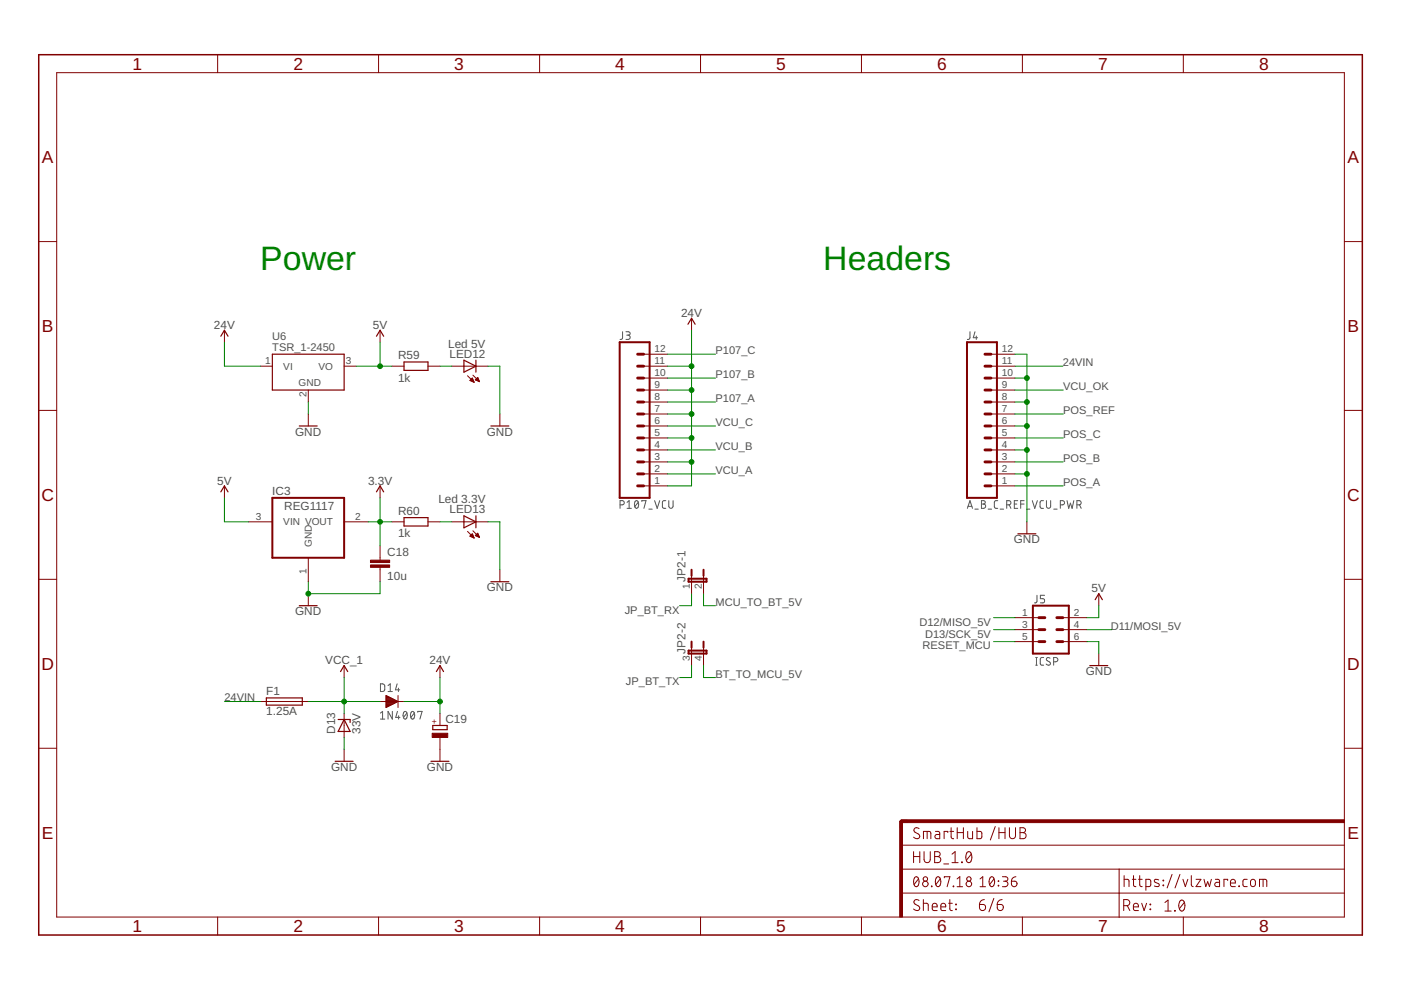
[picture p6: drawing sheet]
<svg xmlns="http://www.w3.org/2000/svg" width="297mm" height="210mm" viewBox="0 0 297 210" stroke-linecap="round" stroke-linejoin="round" font-family="sans-serif">
<g fill="none" stroke="#505050" stroke-width=".21">
<path d="M132 70.3v1.4l-.2 .2-.3 .1M132.7 70.3h.5a.36 .36 0 0 1 .4 .4 .36 .36 0 0 1-.4 .4h-.3M133.2 71.1a.46 .46 0 0 1 .4 .4 .46 .46 0 0 1-.4 .5h-.5M205.7 70.3l-.1 1.4-.2 .2-.3 .1M206.7 70.3l-.3 1.3h.9M207 71.2v.8M131.5 107h.4a.44 .44 0 0 0 .5-.4 .44 .44 0 0 0-.5-.4h-.4v1.6M132.9 106.5l.5-.3v1.6M132.9 107.8h1M134.7 106.3l.3-.1a.97 .97 0 0 1 0 1.6 1.03 1.03 0 0 1-.3-1.5zM135.3 106.5l-.7 .9M136.1 106.3v-.1h.9l-.5 1.6"/>
<path d="M137.6 107.9h.7M138.8 106.2l.5 1.6 .6-1.6M141.2 106.2h-.5l-.3 .3 .1 1 .3 .3h.4M141.8 106.2v1.1a.46 .46 0 0 0 .5 .5 .46 .46 0 0 0 .4-.5v-1.1M205.1 107.8l.6-1.6 .5 1.6M205.2 107.4h.9M206.7 107.9h.7M208.1 106.2h.4a.36 .36 0 0 1 .4 .3 .36 .36 0 0 1-.4 .4 .46 .46 0 0 1 .5 .4 .46 .46 0 0 1-.5 .5h-.4zM208.1 106.9h.4M209.5 107.9h.7M211.5 106.2h-.5l-.2 .3v1l.2 .2 .5 .1M212 107.9h.8"/>
<path d="M213.4 107h.5a.44 .44 0 0 0 .4-.4 .44 .44 0 0 0-.4-.4h-.5v1.6M214 107l.3 .8M215.1 106.9h.5M215.8 106.2h-.7v1.6h.7M216.4 106.9h.7M217.1 106.2h-.7v1.6M217.6 107.9h.8M218.9 106.2l.5 1.6 .5-1.6M221.2 106.2h-.5l-.2 .3v1l.2 .2 .5 .1M221.9 106.2v1.1a.44 .44 0 0 0 .4 .5 .44 .44 0 0 0 .5-.5v-1.1M223.4 107.9h.7M224.8 107h.5a.44 .44 0 0 0 .4-.4 .44 .44 0 0 0-.4-.4h-.5v1.6"/>
<path d="M226.2 106.2l.4 1.6 .3-1.1 .4 1.1 .4-1.6M228.3 107h.5a.44 .44 0 0 0 .4-.4 .44 .44 0 0 0-.4-.4h-.5v1.6M228.9 107l.3 .8M219.6 139.4h.3M219.8 139.4v1.6M219.9 126.2l-.1 1.4-.5 .2M221.3 139.4h-.5l-.2 .4v1l.2 .2h.5M221.5 126.2h-.9v.7h.5a.45 .45 0 0 1 .4 .5 .45 .45 0 0 1-.4 .4h-.5M222.6 139.6l-.2-.2a.37 .37 0 0 0-.5 .2 .37 .37 0 0 0 .1 .5l.5 .3a.38 .38 0 0 1 .2 .5 .38 .38 0 0 1-.6 .1l-.3-.2M80.7 145h.6l.2 .3 .1 .9-.3 .4h-.6zM80.7 151.2l.4-.4v1.7M80.7 152.5h.9"/>
<path d="M82.3 146.6h.9M82.3 145.4l.4-.4v1.6M83.2 150.8v1.7l-.9-1.7v1.7M84.2 145l-.4 1.3h1M84.3 150.8l-.4 1.3h.9M84.5 145.9v.7M84.5 151.7v.8M85.7 150.9l.2-.1a.97 .97 0 0 1 0 1.7 1.02 1.02 0 0 1-.2-1.6zM86.3 151.2l-.7 .9M87.2 150.9l.3-.1a.97 .97 0 0 1 0 1.7 1.02 1.02 0 0 1-.3-1.6zM87.8 151.2l-.7 .9M88.6 151v-.2h.9l-.5 1.7"/>
<path d="M219.6 141h.3M223.4 140.3h.4a.46 .46 0 0 0 .5-.4 .46 .46 0 0 0-.5-.5h-.4v1.6"/>
</g>
<g fill="none" stroke="#800000" stroke-width=".25">
<path d="M46.8 71.3l.8-1.3 .7 1.3M57.7 75.1h15.3v7.6h-15.3zM79.8 71.3l.8-1.3 .7 1.3M85.7 76.8h5v1.7h-5zM98.4 76.4l2.5 1.2-2.5 1.3zM100.9 76.4v2.5M145.9 68.7l.7-1.2 .8 1.2M63.5 90.3h3.7M104.1 90.3h3.8M46.8 104.3l.8-1.3 .7 1.3M79.8 104.3l.8-1.3 .7 1.3M85.7 109.7h5v1.8h-5z"/>
<path d="M98.4 109.4l2.5 1.2-2.5 1.3zM100.9 109.4v2.5M215.8 113.2h3.8M63.5 128.4h3.7M104.1 123.3h3.8M232.2 127.1l.8-1.2 .7 1.2M56.5 148h7.6v1.5h-7.6zM71.7 152.5h2.5v.7M72.2 142.4l.8-1.3 .7 1.3M73 152.5l1.2 2.6h-2.5zM91.8 153.8h3v.9h-3zM92.5 142.4l.8-1.3 .7 1.3"/>
<path d="M231.1 141.1h3.8M71.1 161.4h3.8M91.4 161.4h3.8"/>
</g>
<g fill="none" stroke="#800000" stroke-width=".21">
<path d="M12 15.4h273v179h-273zM46.1 11.6v3.8M80.3 11.6v3.8M114.4 11.6v3.8M148.5 11.6v3.8M182.6 11.6v3.8M216.8 11.6v3.8M250.9 11.6v3.8M8.2 51.2h3.8M285 51.2h3.8M47.6 70v2.6M55.2 77.6h2.5"/>
<path d="M73 77.6h2.5M80.6 70v2.6M83.1 77.6h2.6M90.7 77.6h2.6M95.8 77.6h7.6M99.1 79.7l1.4 1.3M100.3 79.5l1.4 1.4M136.5 77.6h5M136.5 75.1h5M146.6 67.5v2.5M210.1 77.6h5.1M210.1 75.1h5.1"/>
<path d="M8.2 87h3.8M65.4 82.7v2.5M65.4 87.8v2.5M99.6 80.7l.5-.5 .4 .8zM99.7 80.7h.7M99.7 80.6h.6M99.8 80.5h.5M100 80.3h.2M100 80.8h.4M100.1 80.2h.1M100.3 81h.2M100.8 80.5l.5-.5 .4 .9z"/>
<path d="M100.9 80.5h.6M100.9 80.6h.6M101 80.3h.4M101.1 80.2h.3M101.2 80.7h.4M101.2 80.1h.1M101.5 80.8h.1M106 87.8v2.5M136.5 97.9h5M136.5 95.4h5M136.5 92.9h5M136.5 90.3h5"/>
<path d="M136.5 87.8h5M136.5 85.2h5M136.5 82.7h5M136.5 80.2h5M210.1 97.9h5.1M210.1 95.4h5.1M210.1 92.9h5.1M210.1 90.3h5.1M210.1 87.8h5.1M210.1 85.2h5.1M210.1 82.7h5.1M210.1 80.2h5.1"/>
<path d="M285 87h3.8M47.6 103v2.6M52.7 110.6h5M65.4 118.3v5M73 110.6h5M80.6 103v2.6M80.6 115.7v3.1M83.1 110.6h2.6M90.7 110.6h2.6M95.8 110.6h7.6M99.1 112.7l1.4 1.4M99.6 113.7l.5-.5 .4 .9z"/>
<path d="M99.7 113.6h.7M99.8 113.8h.6M99.8 113.5h.5M99.9 113.4h.3M100.1 113.3h.1M100.1 113.9h.3M100.3 112.5l1.4 1.4M100.4 114h.1M100.8 113.6l.5-.5 .4 .8zM100.8 113.5h.7M100.9 113.4h.5M101 113.6h.5"/>
<path d="M101.1 113.3h.3M101.2 113.2h.1M101.2 113.8h.4M101.5 113.9h.1M136.5 103h5M136.5 100.5h5M210.1 103h5.1M210.1 100.5h5.1M217.7 110.6v2.6M8.2 122.8h3.8M65.4 125.9v2.5M80.6 120.3v3"/>
<path d="M106 120.8v2.5M146.6 122.1v3.8M146.6 137.3v3.8M149.2 122.1v3.8M149.2 137.3v3.8M215.2 131h5.1M215.2 133.5h5.1M215.2 136h5.1M225.3 131h5.1M225.3 133.5h5.1M225.3 136h5.1M233 125.9v2.5"/>
<path d="M233 138.6v2.5M285 122.8h3.8M8.2 158.6h3.8M55.2 148.7h10.2M73 141.1v2.6M73 151.3v5.1M73 158.9v2.5M80.6 148.7h5.1M81.9 147.5l2.5 1.2-2.5 1.3zM81.9 149.9h.1M81.9 149.8h.3M81.9 149.7h.5"/>
<path d="M81.9 149.6h.8M81.9 149.5h1M81.9 149.4h1.3M81.9 149.2h1.5M81.9 149.1h1.8M81.9 149h2M81.9 148.9h2.2M81.9 148.6h2.3M81.9 148.5h2M81.9 148.4h1.8M81.9 148.3h1.6M81.9 148.1h1.3"/>
<path d="M81.9 148h1.1M81.9 147.9h.8M81.9 147.8h.6M81.9 147.7h.4M81.9 147.5h.1M84.4 147.5v2.5M93.3 141.1v2.6M93.3 151.3v2.5M93.3 156.4v5M285 158.6h3.8M191.1 179.2h93.9M194.9 175.7a.58 .58 0 0 0-.9-.1 .58 .58 0 0 0 0 .9l.7 .3a.58 .58 0 0 1 .1 .9 .58 .58 0 0 1-.9 0l-.2-.2"/>
<path d="M195.8 177.8v-1.5l1.5 .1 .1 1.4M196.6 176.3v1.5M198.3 176.3h.7l.2 .2v1.3h-.5a.44 .44 0 0 1-.5-.4 .44 .44 0 0 1 .5-.5h.5M201 176.5v-.2h-.8v1.5M201.4 176.3h.8M201.7 175.5v1.9l.2 .4h.3M202.9 175.5v2.3M202.9 176.5h1.4M204.3 175.5v2.3M205.2 176.3v1.1l.1 .3 .3 .1h.6v-1.5M207.1 175.5v2.3h.8l.3-.4-.1-.9-.2-.2h-.8M211 175.2l-1 2.9"/>
<path d="M211.8 176.5h1.3M211.8 175.5v2.3M213.1 175.5v2.3M214 175.5v1.7a.65 .65 0 0 0 .7 .6 .65 .65 0 0 0 .6-.6v-1.7M216.3 175.5h.6a.52 .52 0 0 1 .5 .5 .52 .52 0 0 1-.5 .5 .65 .65 0 0 1 .7 .7 .65 .65 0 0 1-.7 .6h-.6zM216.3 176.5h.6M46.1 194.4v3.8M80.3 194.4v3.8M114.4 194.4v3.8M148.5 194.4v3.8M182.6 194.4v3.8M191.1 189.4h93.9"/>
<path d="M191.1 184.3h93.9M193.7 180.6v2.3M193.7 181.6h1.3M194 186l.1-.1a.87 .87 0 0 1 .7 1.3 .59 .59 0 0 1-.5 .8 .59 .59 0 0 1-.6-.8l.1-.8zM194.7 186.4l-.9 1.1M194.9 190.9a.58 .58 0 0 0-.9-.1 .58 .58 0 0 0 0 .9l.7 .4a.58 .58 0 0 1 .1 .9 .58 .58 0 0 1-.9-.1l-.2-.2M195 180.6v2.3M195.8 191.5l.9 .1 .1 1.5M195.8 190.7v2.4M195.9 180.6v1.7a.66 .66 0 0 0 .7 .6 .66 .66 0 0 0 .6-.6v-1.7M197.5 187.9l.1 .1zM197.7 192.3h1a.54 .54 0 0 0-.4-.8 .54 .54 0 0 0-.6 .5l.1 1 .9 .1"/>
<path d="M198.2 180.6h.6a.52 .52 0 0 1 .5 .5 .52 .52 0 0 1-.5 .5 .65 .65 0 0 1 .7 .7 .65 .65 0 0 1-.7 .6h-.6zM198.2 181.6h.6M198.6 186l.1-.1a.87 .87 0 0 1 .8 1.3 .59 .59 0 0 1-.6 .8 .59 .59 0 0 1-.6-.8l.1-.8zM199.3 186.4l-.9 1.1M199.5 192.3h1a.54 .54 0 0 0-.4-.8 .54 .54 0 0 0-.6 .5l.1 1 .9 .1M200.1 183.2h1M200.2 186.1v-.2h1.2l-.6 2.1M201.1 191.5h.8M201.4 190.7v2.1l.5 .3M201.8 182.9h1.3M201.8 181.1l.7-.5v2.3M202.1 187.9l.1 .1z"/>
<path d="M202.6 191.7l.2 .1zM202.6 192.7l.2 .2zM202.9 188h1.2M202.9 186.4l.6-.5v2.1M203.9 182.8l.1 .1zM205 180.8a.54 .54 0 0 1 .6-.2 .54 .54 0 0 1 .4 .6 1.34 1.34 0 0 1-.6 1.7 1.42 1.42 0 0 1-.4-2.1zM205.9 181.1l-1 1.3M207.7 191.8h.7a.66 .66 0 0 1 .6 .7 .66 .66 0 0 1-.7 .6 .66 .66 0 0 1-.6-.7zM207.8 188h1.2M207.8 186.4l.6-.5v2.1M208.7 190.7l-.7 .3-.3 .8M210 186l.1-.1a.89 .89 0 0 1 .8 1.3l-.1 .3a.51 .51 0 0 1-.5 .5 .51 .51 0 0 1-.5-.5l-.1-.8z"/>
<path d="M210.7 190.5l-1 2.8M210.8 186.4l-1 1.1M211.4 191.8h.8a.65 .65 0 0 1 .5 .7 .65 .65 0 0 1-.6 .6 .65 .65 0 0 1-.7-.7zM211.6 187.7l.2 .1zM211.6 186.8l.2 .1zM212.5 190.7l-.8 .3-.3 .8M212.5 185.9h.7a.48 .48 0 0 1 .5 .5 .48 .48 0 0 1-.5 .4h-.4M213.1 186.8a.58 .58 0 0 1 .6 .6 .58 .58 0 0 1-.6 .6h-.6M214.4 186.8h.8a.59 .59 0 0 1 .4 .7 .59 .59 0 0 1-.6 .5 .59 .59 0 0 1-.6-.6zM215.4 185.9l-.7 .3-.3 .6M216.8 194.4v3.8M237.3 184.3v10.2"/>
<path d="M238.3 192h.6a.65 .65 0 0 0 .6-.6 .65 .65 0 0 0-.6-.7h-.6v2.4M238.3 186.4l1 .1 .1 1.5M238.3 185.7v2.3M239 192l.5 1.1M240.1 186.4h.7M240.3 192.3h1.1a.55 .55 0 0 0-.4-.8 .55 .55 0 0 0-.7 .5l.1 1 1 .1M240.3 185.7v2l.5 .3M241.4 186.4h.8M241.6 185.7v1.9l.2 .3 .4 .1M242.1 191.5l.5 1.6 .5-1.6M243 188h.7l.2-.3 .1-.9-.3-.3-.7-.1v2.4M243.8 192.7l.2 .2z"/>
<path d="M243.8 191.7l.2 .1zM245.7 186.6l-.8-.1-.2 .2 .1 .3 .9 .4v.5l-.3 .1-.6-.1M246.6 187.7l.1 .1zM246.6 186.6l.1 .2zM247 191.3l.6-.5v2.4M247 193.2h1.3M248.5 185.4l-1 2.9M249 193l.2 .2zM250.2 185.4l-1.1 2.9M250.2 191a.62 .62 0 0 1 .8 0 .62 .62 0 0 1 .2 .7 .99 .99 0 0 1-.8 1.4 1.62 1.62 0 0 1-.2-2.1zM250.8 186.4l.5 1.6 .5-1.6M250.9 194.4v3.8"/>
<path d="M251.1 191.3l-1 1.3M252.6 185.7v1.9l.1 .3 .3 .1M253.6 186.4h1l-1 1.6h1M255.3 186.4l.4 1.6 .4-1.1 .3 1.1 .4-1.6M257.7 186.4l.6 .1 .3 .2v1.3h-.6a.46 .46 0 0 1-.5-.5 .46 .46 0 0 1 .5-.4h.6M260.3 186.7v-.3h-.8v1.6M260.9 187.2h1a.55 .55 0 0 0-.3-.7 .55 .55 0 0 0-.7 .4l.1 1 .9 .1M262.7 187.9l.1 .1zM264.4 186.4l-.6 .1-.3 .3 .2 1.1 .7 .1M265.3 186.6l.4-.2a.92 .92 0 0 1 .2 1.5l-.3 .1-.4-.4zM267 188v-1.6l1.5 .1 .1 1.5M267.8 186.4v1.6"/>
<circle cx="196.2" cy="186.4" r=".47"/>
<circle cx="196.2" cy="187.4" r=".59"/>
<circle cx="205.4" cy="186.4" r=".47"/>
<circle cx="205.4" cy="187.4" r=".59"/>
</g>
<path d="M131.4 72.6h6.3v33h-6.3zM205 72.6h6.4v33h-6.4zM57.7 105.6h15.3v12.7h-15.3zM146 137.9h3.8v.7h-3.8zM146 122.7h3.8v.6h-3.8zM146.6 120.8v1.3M146.6 136v1.3M149.2 120.8v1.3M149.2 136v1.3M219 128.4h7.6v10.2h-7.6z" fill="none" stroke="#800000" stroke-width=".42"/>
<g fill="none" stroke="#800000" stroke-width=".61">
<path d="M135.2 77.6h1.3M135.2 75.1h1.3M208.8 77.6h1.3M208.8 75.1h1.3M135.2 97.9h1.3M135.2 95.4h1.3M135.2 92.9h1.3M135.2 90.3h1.3M135.2 87.8h1.3M135.2 85.2h1.3M135.2 82.7h1.3M135.2 80.2h1.3"/>
<path d="M208.8 97.9h1.3M208.8 95.4h1.3M208.8 92.9h1.3M208.8 90.3h1.3M208.8 87.8h1.3M208.8 85.2h1.3M208.8 82.7h1.3M208.8 80.2h1.3M135.2 100.5h1.3M135.2 103h1.3M208.8 100.5h1.3M208.8 103h1.3"/>
<path d="M220.3 136h1.2M220.3 133.5h1.2M220.3 131h1.2M224.1 136h1.2M224.1 133.5h1.2M224.1 131h1.2M192.3 174.1h-1.2v1.3"/>
</g>
<g fill="#800000" stroke="#800000" stroke-width=".21">
<path d="M190.8 174.1h.5v20.3h-.5z"/>
<path d="M191.1 173.8h93.9v.6h-93.9z"/>
<path d="M78.5 119.8h4.1v.5h-4.1z"/>
<path d="M78.5 118.8h4.1v.5h-4.1z"/>
<path d="M91.6 155.5h3.3v.9h-3.3z"/>
</g>
<path d="M8.2 11.6h280.6v186.6h-280.6z" fill="none" stroke="#800000" stroke-width=".32"/>
<g fill="none" stroke="#008000" stroke-width=".21">
<path d="M47.6 72.6v5h7.6M75.5 77.6h7.6M80.6 72.6v5M93.3 77.6h2.5M103.4 77.6h2.6v10.2M141.5 75.1h10.2M141.5 77.6h5.1M146.6 70v33h-5.1M215.2 75.1h2.5v35.5M215.2 77.6h10.1M65.4 85.2v2.6M141.5 87.8h5.1"/>
<path d="M141.5 80.2h10.2M141.5 85.2h10.2M141.5 90.3h10.2M141.5 95.4h10.2M141.5 82.7h5.1M141.5 97.9h5.1M141.5 92.9h5.1M215.2 87.8h10.2M215.2 80.2h2.5M215.2 85.2h2.5M215.2 90.3h2.5M215.2 95.4h2.5"/>
<path d="M215.2 82.7h10.2M215.2 97.9h10.2M215.2 92.9h10.2M47.6 105.6v5h5.1M78 110.6h5.1M80.6 105.6v10.1M93.3 110.6h2.5M103.4 110.6h2.6v10.2M141.5 100.5h10.2M215.2 100.5h2.5M215.2 103h10.2M65.4 123.3v2.6h15.2v-2.6"/>
<path d="M146.6 125.9v2.5h-2.5M149.2 125.9v2.5h2.5M210.7 136h4.5M210.7 133.5h4.5M210.7 131h4.5M230.4 136h2.6v2.6M230.4 133.5h5.3M233 128.4v2.6h-2.6M47.6 148.7h7.6M65.4 148.7h15.2M73 143.7v7.6M73 156.4v2.5"/>
<path d="M85.7 148.7h7.6M93.3 143.7v7.6M146.6 141.1v2.6h-2.5M149.2 141.1v2.6h2.5"/>
</g>
<g fill="#008000" stroke="#008000" stroke-width=".21">
<circle cx="217.7" cy="100.5" r=".51"/>
<circle cx="217.7" cy="95.4" r=".51"/>
<circle cx="217.7" cy="90.3" r=".51"/>
<circle cx="217.7" cy="85.2" r=".51"/>
<circle cx="217.7" cy="80.2" r=".51"/>
<circle cx="65.4" cy="125.9" r=".51"/>
<circle cx="146.6" cy="82.7" r=".51"/>
<circle cx="146.6" cy="87.8" r=".51"/>
<circle cx="146.6" cy="92.9" r=".51"/>
<circle cx="146.6" cy="97.9" r=".51"/>
<circle cx="146.6" cy="77.6" r=".51"/>
<circle cx="93.3" cy="148.7" r=".51"/>
<circle cx="80.6" cy="77.6" r=".51"/>
<circle cx="80.6" cy="110.6" r=".51"/>
<circle cx="73" cy="148.7" r=".51"/>
</g>
<g font-size="7.2" fill="#008000">
<text x="55.2" y="57.3">Power</text>
<text x="174.6" y="57.3">Headers</text>
</g>
<g font-size="3.7" fill="#800000">
<text x="28.1" y="14.8">1</text>
<text x="62.2" y="14.8">2</text>
<text x="96.3" y="14.8">3</text>
<text x="130.4" y="14.8">4</text>
<text x="164.6" y="14.8">5</text>
<text x="198.7" y="14.8">6</text>
<text x="232.8" y="14.8">7</text>
<text x="266.9" y="14.8">8</text>
<text x="8.9" y="34.6">A</text>
<text x="285.7" y="34.6">A</text>
<text x="8.9" y="70.4">B</text>
<text x="285.7" y="70.4">B</text>
<text x="8.8" y="106.2">C</text>
<text x="285.6" y="106.2">C</text>
<text x="8.8" y="142">D</text>
<text x="285.6" y="142">D</text>
<text x="8.9" y="177.8">E</text>
<text x="285.7" y="177.8">E</text>
<text x="28.1" y="197.6">1</text>
<text x="62.2" y="197.6">2</text>
<text x="96.3" y="197.6">3</text>
<text x="130.4" y="197.6">4</text>
<text x="164.6" y="197.6">5</text>
<text x="198.7" y="197.6">6</text>
<text x="232.8" y="197.6">7</text>
<text x="266.9" y="197.6">8</text>
</g>
<g font-size="2.5" fill="#505050">
<text x="45.4" y="69.8">24V</text>
<text x="79.1" y="69.8">5V</text>
<text x="144.4" y="67.2">24V</text>
<text x="84.4" y="76.1">R59</text>
<text x="95" y="73.7">Led 5V</text>
<text x="95.3" y="75.9">LED12</text>
<text x="84.4" y="80.9">1k</text>
<text x="62.6" y="92.4">GND</text>
<text x="103.2" y="92.4">GND</text>
<text x="46.1" y="102.8">5V</text>
<text x="57.7" y="104.9">IC3</text>
<text x="78" y="102.8">3.3V</text>
<text x="92.9" y="106.7">Led 3.3V</text>
<text x="60.3" y="108.1">REG1117</text>
<text x="84.4" y="113.9">1k</text>
<text x="84.4" y="109.1">R60</text>
<text x="95.3" y="108.9">LED13</text>
<text x="82.1" y="117.9">C18</text>
<text x="215" y="115.2">GND</text>
<text x="82.1" y="123">10u</text>
<text x="103.2" y="125.4">GND</text>
<text x="145.3" y="123.3" transform="rotate(-90 145.3 123.3)">JP2-1</text>
<text x="231.4" y="125.6">5V</text>
<text x="62.6" y="130.4">GND</text>
<text x="68.9" y="140.9">VCC_1</text>
<text x="91.1" y="140.9">24V</text>
<text x="145.3" y="138.6" transform="rotate(-90 145.3 138.6)">JP2-2</text>
<text x="230.2" y="143.1">GND</text>
<text x="56.5" y="147.3">F1</text>
<text x="56.5" y="151.7">1.25A</text>
<text x="71.1" y="155.6" transform="rotate(-90 71.1 155.6)">D13</text>
<text x="76.4" y="155.6" transform="rotate(-90 76.4 155.6)">33V</text>
<text x="94.4" y="153.3">C19</text>
<text x="70.2" y="163.5">GND</text>
<text x="90.5" y="163.5">GND</text>
</g>
<g font-size="2.3" fill="#505050">
<text x="57.7" y="74.5">TSR_1-2450</text>
<text x="57.7" y="72.2">U6</text>
<text x="151.7" y="75.1">P107_C</text>
<text x="225.3" y="77.6">24VIN</text>
<text x="151.7" y="80.2">P107_B</text>
<text x="225.4" y="82.7">VCU_OK</text>
<text x="151.7" y="85.2">P107_A</text>
<text x="225.4" y="87.8">POS_REF</text>
<text x="151.7" y="90.3">VCU_C</text>
<text x="151.7" y="95.4">VCU_B</text>
<text x="225.4" y="92.9">POS_C</text>
<text x="151.7" y="100.5">VCU_A</text>
<text x="225.4" y="97.9">POS_B</text>
<text x="225.4" y="103">POS_A</text>
<text x="132.5" y="130.1">JP_BT_RX</text>
<text x="151.7" y="128.4">MCU_TO_BT_5V</text>
<text x="195" y="132.6">D12/MISO_5V</text>
<text x="195.6" y="137.7">RESET_MCU</text>
<text x="196.1" y="135.2">D13/SCK_5V</text>
<text x="235.5" y="133.5">D11/MOSI_5V</text>
<text x="151.7" y="143.7">BT_TO_MCU_5V</text>
<text x="47.6" y="148.7">24VIN</text>
<text x="132.7" y="145.3">JP_BT_TX</text>
</g>
<g font-size="2.1" fill="#505050">
<text x="56.2" y="77.3">1</text>
<text x="73.3" y="77.3">3</text>
<text x="138.8" y="77.3">11</text>
<text x="138.8" y="74.7">12</text>
<text x="212.4" y="77.3">11</text>
<text x="212.4" y="74.7">12</text>
<text x="60.1" y="78.4">VI</text>
<text x="63.3" y="81.9">GND</text>
<text x="67.5" y="78.4">VO</text>
<text x="138.8" y="82.4">9</text>
<text x="138.8" y="79.8">10</text>
<text x="212.4" y="82.4">9</text>
<text x="212.4" y="79.8">10</text>
<text x="65" y="84.2" transform="rotate(-90 65 84.2)">2</text>
<text x="138.8" y="90">6</text>
<text x="138.8" y="87.4">7</text>
<text x="138.8" y="84.9">8</text>
<text x="212.4" y="90">6</text>
<text x="212.4" y="87.4">7</text>
<text x="212.4" y="84.9">8</text>
<text x="138.8" y="95">4</text>
<text x="138.8" y="92.5">5</text>
<text x="212.4" y="95">4</text>
<text x="212.4" y="92.5">5</text>
<text x="138.8" y="100.1">2</text>
<text x="138.8" y="97.6">3</text>
<text x="212.4" y="100.1">2</text>
<text x="212.4" y="97.6">3</text>
<text x="138.8" y="102.7">1</text>
<text x="212.4" y="102.7">1</text>
<text x="54.2" y="110.3">3</text>
<text x="60.1" y="111.4">VIN VOUT</text>
<text x="75.3" y="110.3">2</text>
<text x="66.1" y="115.9" transform="rotate(-90 66.1 115.9)">GND</text>
<text x="65" y="121.8" transform="rotate(-90 65 121.8)">1</text>
<text x="146.3" y="124.9" transform="rotate(-90 146.3 124.9)">1</text>
<text x="148.8" y="124.9" transform="rotate(-90 148.8 124.9)">2</text>
<text x="216.7" y="130.6">1</text>
<text x="227.7" y="130.6">2</text>
<text x="216.7" y="133.1">3</text>
<text x="216.7" y="135.7">5</text>
<text x="227.7" y="135.7">6</text>
<text x="227.7" y="133.1">4</text>
<text x="146.3" y="140.1" transform="rotate(-90 146.3 140.1)">3</text>
<text x="148.8" y="140.1" transform="rotate(-90 148.8 140.1)">4</text>
</g>
<text font-size="1.8" fill="#800000" x="92.7" y="153.4" transform="rotate(-90 92.7 153.4)">+</text>
</svg>
